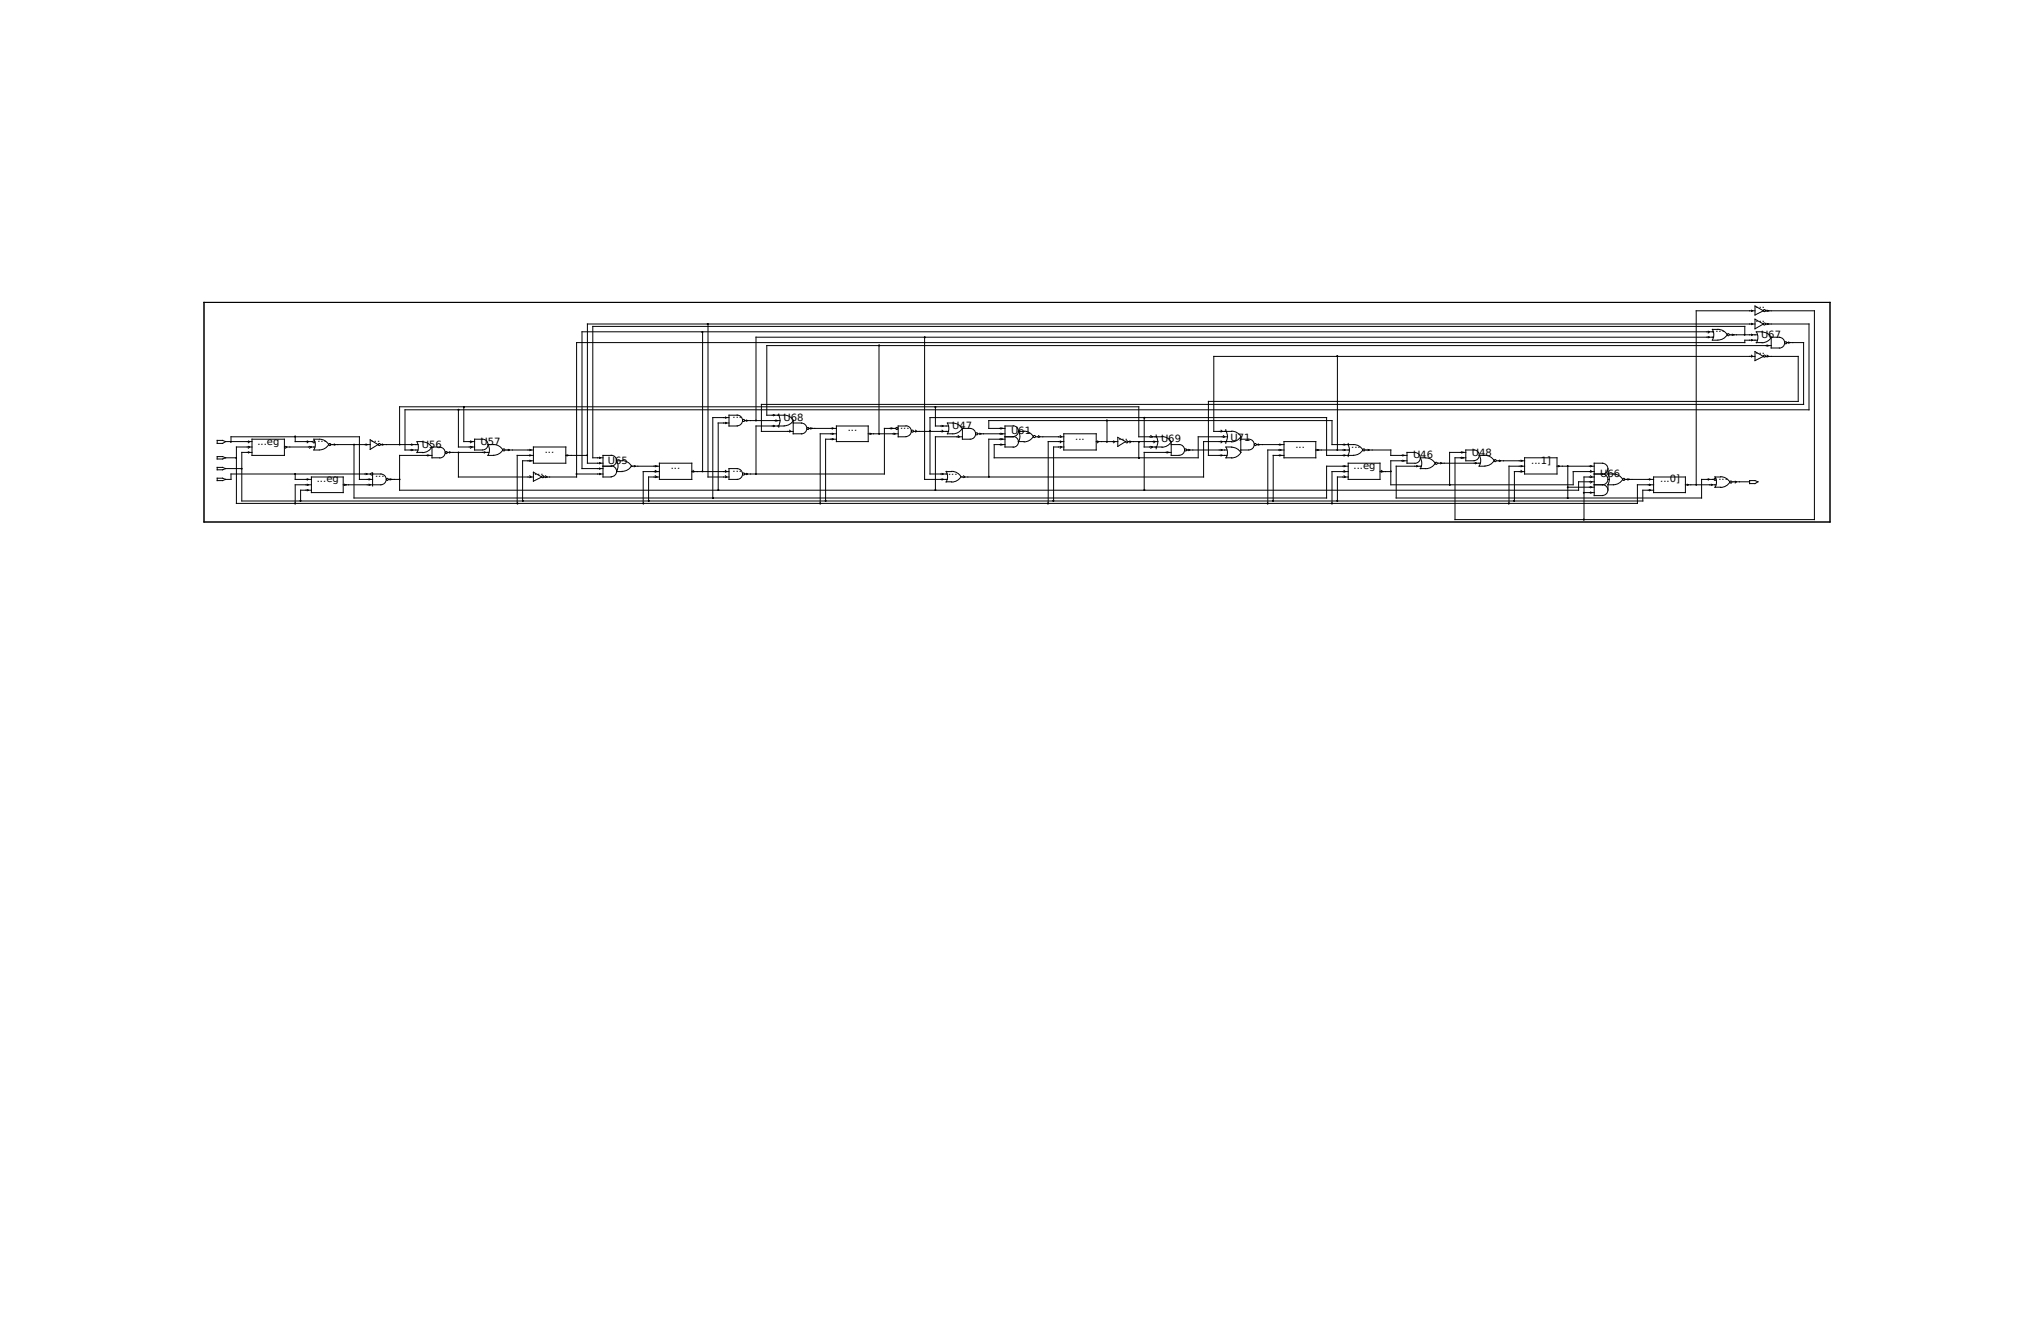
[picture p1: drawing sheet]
<svg xmlns="http://www.w3.org/2000/svg" width="432mm" height="279mm" viewBox="0 0 432 279" stroke-linecap="round" stroke-linejoin="round" font-family="sans-serif">
<g fill="none" stroke="#000" stroke-width=".21">
<path d="M43.2 64h344.2v46.5h-344.2zM148.7 70.2v29.6M149.9 68.6v32.4h4.4M186.1 73.2v18.6M195.7 71.4v30.1h4.8M283.1 75.4v19.9M361.6 70.1l.2 .1-.2 .3M361.6 71.2l.2 .2-.2 .1M362.4 69.7a2.27 2.27 0 0 1 0 2.3M362.5 69.7h1.1M362.5 72h1.1M362.7 70.2h-239.5v29h4.4"/>
<path d="M362.7 71.4h-202.7v17.6M363.6 69.7a2.27 2.27 0 0 1 2 1.1 2.27 2.27 0 0 1-2 1.2M366 70.9h6M366.6 70.7l.4 .2-.4 .1M369.3 70.9v-1.8h-243.8v27.8h2.1M370.7 65.7l.3 .1-.3 .1M370.7 75.2l.3 .2-.3 .2M370.7 68.5l.3 .1-.3 .1M370.7 70.7l.3 .2-.3 .1M370.7 71.9l.3 .1-.3 .1M371.5 68.6h-247.2v29.4h3.3M371.5 75.4h-114.6v15.9h3.8"/>
<path d="M371.5 64.8l1.8 1-1.8 .9zM371.5 67.6l1.8 1-1.8 1zM371.5 74.4l1.8 1-1.8 .9zM371.5 65.8h-12.5v36.8M371.7 70.2h1.3M371.7 72.5h1.3M371.8 70.3a2.27 2.27 0 0 1 0 2.2M372 72h-2.7v.5h-247.3v28.5h-6.9M373 70.3a2.27 2.27 0 0 1 1.9 1.1 2.27 2.27 0 0 1-1.9 1.1M373.6 68.6h9.3v18.1h-297.2v8.6h2.8M373.6 75.4h7v9.6h-124.8v11.4h3.9M373.6 65.8h10.4v44.2h-76v-13.1h2.3"/>
<path d="M374 65.7l.4 .1-.4 .1M374 75.2l.4 .2-.4 .2M374 68.5l.4 .1-.4 .1M374 73l.4 .2-.4 .1M374.9 73.2h-212.6v14.7h3.7M376.6 71.4a1.13 1.13 0 0 1 1.2 1.1 1.13 1.13 0 0 1-1.2 1.2M376.7 71.4h-1.8v2.3h1.8M378.2 72.5h3.6v13.1h-220.6v5.7h6.7M378.6 72.4l.2 .1-.2 .1M46 93.2h1.1l.7 .3-.7 .4h-1.1zM46 96.6h1.1l.7 .3-.7 .3h-1.1zM46 98.9h1.1l.7 .3-.7 .2h-1.1z"/>
<path d="M47.8 96.9h2.2M47.8 93.5h5.5M47.8 99.2h3.4M48.9 93.5v-1h27.2v9h2.8M52.6 93.3l.2 .2-.2 .2M52.6 94.5l.2 .1-.2 .3M52.6 95.6l.2 .2-.2 .1M53.3 93h6.9v3.4h-6.9zM53.3 94.6h-3.3v12h296.6v-4h3.4M53.3 95.8h-2.1v10.2h296.5v-2.2h2.3M60.2 94.6h6.5M60.5 94.5l.2 .1-.2 .3"/>
<path d="M62.5 92.5v1h3.7M65 93.3l.3 .2-.3 .2M65.5 94.5l.4 .1-.4 .3M66.4 95.3h1.2M66.4 93h1.2M66.4 93a2.27 2.27 0 0 1 0 2.2M67.6 93a2.27 2.27 0 0 1 2 1.1 2.27 2.27 0 0 1-2 1.1M70 94.1h8.4M70.7 94l.3 .1-.3 .1M74.9 94.1v11.3h205.9v-6.7h4.6M77.5 94l.2 .1-.2 .1M78.4 93.1l1.6 1-1.6 1z"/>
<path d="M80.5 94.1h8M80.9 94l.3 .1-.3 .1M87.1 94l.3 .1-.3 .1M87.1 95.1l.3 .2-.3 .1M88.3 93.5h1.1M89.4 93.5a2.26 2.26 0 0 1 2 1.2 2.15 2.15 0 0 1-2 1.1h-1.2a2.27 2.27 0 0 0 0-2.3M90.6 96.3l.2 .1-.2 .1M91.4 96.4h-6.8v7.4h249.5v-1.8h3.3M93.1 94.7a1.13 1.13 0 0 1 1.1 1.1 1.13 1.13 0 0 1-1.1 1.1M93.1 94.6h-1.7v2.3h1.7M94.6 95.8h8.9M95.1 95.6l.3 .2-.3 .1"/>
<path d="M97 95.8v5.2h15.9M97 86.7v7.9h3.5M98.2 86.1v7.4h2.3M99.6 93.3l.3 .2-.3 .2M99.6 94.5l.3 .1-.3 .3M102.1 93h-1.6v2.3h1.6M102.2 93a1.13 1.13 0 0 1 1.1 1.1 1.13 1.13 0 0 1-1.1 1.1M102.5 95.6l.2 .2-.2 .1M103.3 96.4h1.2M103.3 94.1h1.2M103.3 94.1a2.27 2.27 0 0 1 0 2.3M104.5 94.1a2.27 2.27 0 0 1 1.9 1.1 2.27 2.27 0 0 1-1.9 1.2"/>
<path d="M106.9 95.3h6M107.6 95.1l.2 .2-.2 .1M112.1 97.4l.3 .1-.3 .2M112.1 95.1l.3 .2-.3 .1M112.1 96.3l.3 .1-.3 .1M112.9 94.6h6.9v3.4h-6.9zM112.9 96.4h-3.4v10.2M112.9 99.9l1.8 1.1-1.8 .9zM112.9 97.5h-2.3v8.5M119.8 96.4h4.5M120 96.3l.3 .1-.3 .1M126.9 99.1l.2 .1-.2 .1"/>
<path d="M126.9 96.8l.2 .1-.2 .1M126.9 97.9l.2 .1-.2 .2M127.6 98.7h1.8M129.4 96.4a1.13 1.13 0 0 1 1.1 1.1 1.13 1.13 0 0 1-1.1 1.1 1.13 1.13 0 0 1 1.1 1.2 1.13 1.13 0 0 1-1.1 1.1M129.4 96.4h-1.8v4.6h1.8M130.5 97.5a2.27 2.27 0 0 1 0 2.3M130.6 97.5a2.69 2.69 0 0 1 3.1 1.1 2.27 2.27 0 0 1-2 1.2M130.6 99.8h1.1M133.6 98.7h6M134.2 98.6l.3 .1-.3 .1M138.7 98.6l.4 .1-.4 .1M138.7 99.6l.4 .2-.4 .1"/>
<path d="M139.6 98h6.8v3.5h-6.8zM139.6 99.8h-3.5v6.8M146.4 99.8h7.9M146.7 99.6l.2 .2-.2 .1M153.5 99.6l.3 .2-.3 .1M153.5 88.3l.3 .1-.3 .1M153.5 89.4l.3 .1-.3 .2M154.3 89.5h-2.3v14.3M154.3 88.4h-3.4v17M156 99.2a1.13 1.13 0 0 1 1.2 1.1 1.13 1.13 0 0 1-1.2 1.2M156 87.9a1.13 1.13 0 0 1 1.2 1.1 1.13 1.13 0 0 1-1.2 1.1M156.1 99.2h-1.8v2.3h1.8"/>
<path d="M156.1 87.9h-1.8v2.3h1.8M157.6 89h7.5M158 88.9l.2 .1-.2 .2M163.7 87.8l.3 .1-.3 .1M163.7 90l.3 .2-.3 .1M164.2 88.9l.4 .1-.4 .2M164.8 87.9a2.27 2.27 0 0 1 0 2.2M164.8 87.6v.3M164.8 90.2v.2M166 87.9a2.27 2.27 0 0 1 1.9 1.1 2.27 2.27 0 0 1-1.9 1.1M166 90.2h-6v10.1M167.1 91.1l.3 .2-.3 .1"/>
<path d="M167.9 89v2.8h1.7a1.13 1.13 0 0 0 1.2-1.1 1.13 1.13 0 0 0-1.2-1.1l-1.7-.1M171.2 90.7h5.8M171.6 90.6l.4 .1-.4 .1M176.1 90.6l.3 .1-.3 .1M176.1 91.7l.3 .1-.3 .1M176.1 92.8l.3 .2-.3 .1M177 91.8h-3.4v14.8M177 93h-2.2v13M177 90.2h6.8v3.3h-6.8zM183.8 91.8h6.3M184.2 91.7l.2 .1-.2 .1M188.6 90.6l.4 .1-.4 .1"/>
<path d="M189.2 91.7l.3 .1-.3 .1M189.6 90.7h-2.4v9.6h-29.6M191.8 90.1a1.13 1.13 0 0 1 1.1 1.2 1.13 1.13 0 0 1-1.1 1.1M191.8 90.2h-1.7v2.3h1.7M193.3 91.3h7.5M193.8 91.1l.3 .2-.3 .1M198 86.1v4.1h2.8M199.4 90l.2 .2-.2 .1M199.4 91.1l.2 .2-.2 .1M200.3 99.8a2.27 2.27 0 0 1 0 2.2M200.3 99.8h1.1M201.4 99.8a2.27 2.27 0 0 1 2 1.1 2.27 2.27 0 0 1-2 1.1"/>
<path d="M201.7 89.5l-1.2 .1a2.27 2.27 0 0 1 0 2.2h1.2M201.7 89.6a2.27 2.27 0 0 1 2 1.1 2.27 2.27 0 0 1-2 1.1M202.8 92.2l.3 .3-.3 .1M203.7 90.7h1.7a1.13 1.13 0 0 1 1.1 1.1 1.13 1.13 0 0 1-1.1 1.2h-1.7zM203.7 92.5h-5.7v11.3M207 91.8h5.7M207.4 91.7l.2 .1-.2 .1M211.8 90.6l.4 .1-.4 .1M211.8 91.7l.4 .1-.4 .1M211.8 92.8l.4 .2-.4 .1M211.8 94l.4 .1-.4 .1M212.7 90.7h-3.4v-1.7h72.6v5.1h4.6a2.27 2.27 0 0 1 2 1.1 2.27 2.27 0 0 1-2 1.2"/>
<path d="M212.7 93h-3.4v8M212.7 92.5h1.8M214.4 90.1a1.13 1.13 0 0 1 1.2 1.2 1.13 1.13 0 0 1-1.2 1.1 1.13 1.13 0 0 1 1.2 1.1 1.13 1.13 0 0 1-1.2 1.2M214.5 90.2h-1.8v4.4h1.8M215.5 93.5h1.3M215.5 91.3h1.3M215.6 91.3a2.27 2.27 0 0 1 0 2.2M216.8 91.3a2.27 2.27 0 0 1 1.9 1.1 2.27 2.27 0 0 1-1.9 1.1M219.2 92.5h6M219.8 92.2l.3 .3-.3 .1M224.4 92.2l.3 .3-.3 .1M224.4 93.3l.3 .2-.3 .2"/>
<path d="M224.4 94.5l.3 .1-.3 .3M225.2 91.8h6.8v3.5h-6.8zM225.2 93.5h-3.3v13.1M225.2 94.6h-2.2v11.4M232 93.5h4.6M232.3 93.3l.2 .2-.2 .2M234.3 89v4.5M235.7 93.3l.3 .2-.3 .2M236.6 92.6l1.7 .9-1.7 1zM238.8 93.5h6.3M239.1 93.3l.3 .2-.3 .2M241 93.5v3.4"/>
<path d="M242.2 88.4v6.2h3.8M243.6 94.5l.4 .1-.4 .3M243.6 92.2l.4 .3-.4 .1M244.2 93.3l.3 .2-.3 .2M244.7 92.1v.4M244.7 94.6v.4M244.8 92.4a2.27 2.27 0 0 1 0 2.3M245.9 92.4a2.27 2.27 0 0 1 2 1.1M246 92.5h-5v-6.4h-156.4v8M247 95.6l.4 .2-.4 .1M247.9 93.5a2.27 2.27 0 0 1-2 1.2M247.9 93.5v2.9h1.7"/>
<path d="M247.9 94.1h1.7M247.9 95.8h-5.7v8M249.6 94.1a1.13 1.13 0 0 1 1.1 1.1 1.13 1.13 0 0 1-1.1 1.2M251.2 95.3h8.5M251.6 95.1l.2 .2-.2 .1M258.4 91.1l.3 .2-.3 .1M258.4 93.3l.3 .2-.3 .2M258.4 95.1l.3 .2-.3 .1M258.4 96.3l.3 .1-.3 .1M259 92.2l.2 .3-.2 .1M259.5 96.9h1.2M259.5 94.6h1.2"/>
<path d="M259.5 90.9v.4M259.5 93.5v.4M259.5 91.3a2.27 2.27 0 0 1 0 2.2M259.5 94.7a2.27 2.27 0 0 1 0 2.2M259.8 92.5h-6.2v4.4h-43.2v-2.8h2.3M260.7 91.3a2.27 2.27 0 0 1 1.9 1.1 2.27 2.27 0 0 1-1.9 1.1M260.7 94.7a2.27 2.27 0 0 1 1.9 1.1M260.7 93.5h-5.9v7.5h-51.3M262.6 95.3h1.7M262.6 93h1.7M262.6 92.5v3.3M262.6 95.8a2.27 2.27 0 0 1-1.9 1.1"/>
<path d="M264.3 93a1.13 1.13 0 0 1 1.2 1.1 1.13 1.13 0 0 1-1.2 1.1M265.9 94.1h5.9M266.3 94l.3 .1-.3 .1M270.9 96.3l.2 .1-.2 .1M270.9 94l.2 .1-.2 .1M270.9 95.1l.2 .2-.2 .1M271.8 95.3h-3.4v11.3M271.8 96.4h-2.3v9.6M271.8 93.5h6.7v3.4h-6.7zM278.5 95.3h7.1M278.8 95.1l.3 .2-.3 .1M284.5 96.3l.2 .1-.2 .1"/>
<path d="M284.5 95.1l.2 .2-.2 .1M284.5 94l.2 .1-.2 .1M284.5 98.6l.2 .1-.2 .1M284.5 99.6l.2 .2-.2 .1M285.3 94.1a2.27 2.27 0 0 1 0 2.3M285.4 98h6.7v3.5h-6.7zM285.4 93.9v.2M285.4 96.4v.2M285.4 99.8h-3.5v6.8M286.5 96.4h-5.7v-8h-83.9v11.9h3.6M288.9 95.3h5.5v1.1h3.4M289.6 95.1l.2 .2-.2 .1"/>
<path d="M292.1 99.8h2.3M292.4 99.6l.3 .2-.3 .1M296.9 97.4l.3 .1-.3 .2M296.9 96.3l.3 .1-.3 .1M297.8 97.5h-3.4v5.1h38.6v-2.8h4.4M299.5 95.8h-1.7v2.2h1.7M299.5 95.8a1.13 1.13 0 0 1 1.1 1.1 1.13 1.13 0 0 1-1.1 1.2M299.8 98.6l.3 .1-.3 .1M300.6 96.9h1.2M300.6 99.2h1.2M300.6 96.9a2.27 2.27 0 0 1 0 2.3M300.9 98.7h-5.4v6.7h64.7v-3.9h2.6"/>
<path d="M301.8 96.9a2.27 2.27 0 0 1 2 1.2 2.27 2.27 0 0 1-2 1.1M304.3 98h9M304.9 97.9l.3 .1-.3 .2M309.4 95.6l.4 .2-.4 .1M309.4 96.8l.4 .1-.4 .1M310.3 95.8h-3.5v6.8M312 95.2a1.13 1.13 0 0 1 1.1 1.2 1.13 1.13 0 0 1-1.1 1.1M312 95.3h-1.7v2.2h1.7M312.3 97.9l.2 .1-.2 .2M313.1 96.4h1.2M313.1 98.7h1.2M313.1 96.4a2.27 2.27 0 0 1 0 2.2"/>
<path d="M314.3 96.4a2.27 2.27 0 0 1 2 1.1 2.27 2.27 0 0 1-2 1.1M316.7 97.5h6M317.4 97.4l.2 .1-.2 .2M321.9 97.4l.3 .1-.3 .2M321.9 98.6l.3 .1-.3 .1M321.9 99.6l.3 .2-.3 .1M322.7 96.9h6.9v3.4h-6.9zM322.7 98.7h-3.3v7.9M322.7 99.8h-2.2v6.2M329.6 98.7h7.8M329.8 98.6l.3 .1-.3 .1M331.9 98.7v6.7"/>
<path d="M336.7 98.6l.2 .1-.2 .1M336.7 99.6l.2 .2-.2 .1M340.4 99.2v1.1M46 101.2h1.1l.7 .3-.7 .2h-1.1zM62.5 100.3v1.2h3.4M65 101.3l.3 .2-.3 .1M65 102.5l.3 .1-.3 .1M65 103.6l.3 .2-.3 .1M65.9 101h6.7v3.3h-6.7zM65.9 102.6h-3.4v4M65.9 103.8h-2.3v2.2M72.6 102.6h8"/>
<path d="M72.9 102.5l.4 .1-.4 .1M77.5 100.2l.2 .1-.2 .2M78.1 101.3l.3 .2-.3 .1M78.1 102.5l.3 .1-.3 .1M78.5 100.3h-29.6v1.2h-1.1M78.9 100.3h1.7M78.9 100.1v2.8M80.6 100.3a1.13 1.13 0 0 1 1.1 1.2 1.13 1.13 0 0 1-1.1 1.1M82.2 101.5h2.4M82.6 101.3l.3 .2-.3 .1M112.1 100.7l.3 .3-.3 .1M115.4 100.7l.4 .3-.4 .1"/>
<path d="M122 100.3h5.6M126.9 100.2l.2 .1-.2 .2M138.7 100.7l.4 .3-.4 .1M139.6 101h-2.3v5M153.5 100.7l.3 .3-.3 .1M158 100.2l.2 .1-.2 .2M199.4 100.2l.2 .1-.2 .2M199.4 101.3l.2 .2-.2 .1M200.3 102h1.1M204 100.7l.2 .3-.2 .1M284.5 100.7l.2 .3-.2 .1M285.4 101h-2.3v5"/>
<path d="M331.9 103.1h5.5M335.3 104.3h2.1M336.7 103l.2 .1-.2 .2M336.7 104.1l.2 .2-.2 .1M336.7 100.7l.2 .3-.2 .1M336.7 101.9l.2 .1-.2 .2M337.4 100.3h1.8M337.4 101h-2.1v9M337.4 102.6h1.8M339.2 100.3a1.13 1.13 0 0 0 1.1-1.1 1.13 1.13 0 0 0-1.1-1.1l-1.8-.1v6.9h1.8a1.15 1.15 0 0 0 1.1-1.2 1.15 1.15 0 0 0-1.1-1.1M339.2 100.3a1.13 1.13 0 0 1 1.1 1.2 1.13 1.13 0 0 1-1.1 1.1M340.3 100.3a2.27 2.27 0 0 1 0 2.3"/>
<path d="M340.4 100.3a2.78 2.78 0 0 1 3.1 1.2 2.8 2.8 0 0 1-3.1 1.1M340.4 101.5h.2M340.4 102.6v1.2M343.9 101.5h6.1M344.6 101.3l.3 .2-.3 .1M349.1 101.3l.3 .2-.3 .1M349.1 102.5l.3 .1-.3 .1M349.1 103.6l.3 .2-.3 .1M350 101h6.7v3.3h-6.7zM356.7 102.6h6.5M357.1 102.5l.3 .1-.3 .1M361.6 101.3l.2 .2-.2 .1"/>
<path d="M362.2 102.5l.3 .1-.3 .1M363 101h1.2M363 103.1h1.2M363 100.9a2.27 2.27 0 0 1 0 2.3M364.2 100.9a2.27 2.27 0 0 1 2 1.1 2.27 2.27 0 0 1-2 1.2M366.6 102h3.7M367.3 101.9l.2 .1-.2 .2M370.3 101.7h1.2l.6 .3-.6 .4h-1.2z"/>
<circle cx="365.8" cy="70.8" r=".23"/>
<circle cx="373.5" cy="68.6" r=".23"/>
<circle cx="373.5" cy="65.7" r=".23"/>
<circle cx="373.5" cy="75.4" r=".23"/>
<circle cx="378" cy="72.5" r=".23"/>
<circle cx="66.4" cy="93.5" r=".23"/>
<circle cx="69.8" cy="94.1" r=".23"/>
<circle cx="80.3" cy="94.1" r=".23"/>
<circle cx="94.5" cy="95.8" r=".23"/>
<circle cx="106.7" cy="95.2" r=".23"/>
<circle cx="157.4" cy="89" r=".23"/>
<circle cx="171" cy="90.7" r=".23"/>
<circle cx="189.8" cy="90.7" r=".23"/>
<circle cx="193.1" cy="91.3" r=".23"/>
<circle cx="206.7" cy="91.8" r=".23"/>
<circle cx="218.9" cy="92.4" r=".23"/>
<circle cx="238.5" cy="93.5" r=".23"/>
<circle cx="251" cy="95.2" r=".23"/>
<circle cx="265.7" cy="94.1" r=".23"/>
<circle cx="288.7" cy="95.2" r=".23"/>
<circle cx="304" cy="98.1" r=".23"/>
<circle cx="316.5" cy="97.5" r=".23"/>
<circle cx="78.7" cy="100.3" r=".23"/>
<circle cx="82" cy="101.5" r=".23"/>
<circle cx="114.9" cy="100.9" r=".23"/>
<circle cx="157.4" cy="100.3" r=".23"/>
<circle cx="343.7" cy="101.5" r=".23"/>
<circle cx="363" cy="101.5" r=".23"/>
<circle cx="366.4" cy="102" r=".23"/>
</g>
<g fill="#000" stroke="#000" stroke-width=".21">
<circle cx="148.7" cy="70.3" r=".08"/>
<circle cx="149.8" cy="68.6" r=".08"/>
<circle cx="186.1" cy="73.1" r=".08"/>
<circle cx="195.7" cy="71.4" r=".08"/>
<circle cx="283.1" cy="75.4" r=".08"/>
<circle cx="369.3" cy="70.8" r=".08"/>
<circle cx="48.9" cy="93.5" r=".08"/>
<circle cx="50" cy="96.9" r=".08"/>
<circle cx="51.1" cy="99.2" r=".08"/>
<circle cx="62.5" cy="92.4" r=".08"/>
<circle cx="74.9" cy="94.1" r=".08"/>
<circle cx="84.6" cy="94.1" r=".08"/>
<circle cx="97.1" cy="86.7" r=".08"/>
<circle cx="97.1" cy="95.8" r=".08"/>
<circle cx="98.2" cy="86.2" r=".08"/>
<circle cx="124.3" cy="96.4" r=".08"/>
<circle cx="148.7" cy="99.8" r=".08"/>
<circle cx="160" cy="89" r=".08"/>
<circle cx="186.1" cy="91.8" r=".08"/>
<circle cx="196.9" cy="91.3" r=".08"/>
<circle cx="198" cy="86.2" r=".08"/>
<circle cx="234.3" cy="89" r=".08"/>
<circle cx="234.3" cy="93.5" r=".08"/>
<circle cx="241.1" cy="96.9" r=".08"/>
<circle cx="241.1" cy="93.5" r=".08"/>
<circle cx="242.2" cy="88.4" r=".08"/>
<circle cx="283.1" cy="95.2" r=".08"/>
<circle cx="294.4" cy="99.8" r=".08"/>
<circle cx="331.8" cy="98.6" r=".08"/>
<circle cx="62.5" cy="106.6" r=".08"/>
<circle cx="62.5" cy="100.3" r=".08"/>
<circle cx="63.6" cy="106" r=".08"/>
<circle cx="84.6" cy="101.5" r=".08"/>
<circle cx="109.5" cy="106.6" r=".08"/>
<circle cx="110.7" cy="106" r=".08"/>
<circle cx="122" cy="100.3" r=".08"/>
<circle cx="136.2" cy="106.6" r=".08"/>
<circle cx="137.3" cy="106" r=".08"/>
<circle cx="150.9" cy="105.4" r=".08"/>
<circle cx="152.1" cy="103.7" r=".08"/>
<circle cx="160" cy="100.3" r=".08"/>
<circle cx="173.6" cy="106.6" r=".08"/>
<circle cx="174.7" cy="106" r=".08"/>
<circle cx="198" cy="103.7" r=".08"/>
<circle cx="209.3" cy="100.9" r=".08"/>
<circle cx="221.8" cy="106.6" r=".08"/>
<circle cx="222.9" cy="106" r=".08"/>
<circle cx="242.2" cy="103.7" r=".08"/>
<circle cx="268.3" cy="106.6" r=".08"/>
<circle cx="269.4" cy="106" r=".08"/>
<circle cx="281.9" cy="106.6" r=".08"/>
<circle cx="283.1" cy="106" r=".08"/>
<circle cx="306.9" cy="102.6" r=".08"/>
<circle cx="319.4" cy="106.6" r=".08"/>
<circle cx="320.5" cy="106" r=".08"/>
<circle cx="331.8" cy="103.2" r=".08"/>
<circle cx="331.8" cy="105.4" r=".08"/>
<circle cx="335.2" cy="104.3" r=".08"/>
<circle cx="335.2" cy="110" r=".08"/>
<circle cx="359" cy="102.6" r=".08"/>
</g>
<g font-size="2.1">
<text x="371.6" y="65.3">...</text>
<text x="363.1" y="70.4">...</text>
<text x="371.6" y="68.1">...</text>
<text x="372.7" y="71.5">U67</text>
<text x="371.6" y="74.9">...</text>
<text x="155.1" y="88.5">...</text>
<text x="165.9" y="89">U68</text>
<text x="54.5" y="94.2">...eg</text>
<text x="67.2" y="93.6">...</text>
<text x="78.5" y="93.6">...</text>
<text x="89.3" y="94.7">U56</text>
<text x="101.7" y="94.2">U57</text>
<text x="115.3" y="95.9">...</text>
<text x="179.5" y="91.3">...</text>
<text x="190.5" y="90.8">...</text>
<text x="201.5" y="90.8">U47</text>
<text x="214" y="91.9">U61</text>
<text x="227.6" y="93.1">...</text>
<text x="236.7" y="93.1">...</text>
<text x="245.7" y="93.6">U69</text>
<text x="260.5" y="93.3">U71</text>
<text x="274.2" y="94.7">...</text>
<text x="286" y="94.7">...</text>
<text x="79.4" y="101">...</text>
<text x="113" y="100.5">...</text>
<text x="128.7" y="98.2">U65</text>
<text x="142" y="99.3">...</text>
<text x="155.1" y="99.8">...</text>
<text x="200.7" y="100.5">...</text>
<text x="286.5" y="99.3">...eg</text>
<text x="299.1" y="97">U46</text>
<text x="311.5" y="96.5">U48</text>
<text x="324.1" y="98.2">...1]</text>
<text x="338.7" y="101">U66</text>
<text x="363.7" y="101.6">...</text>
<text x="67.1" y="102.1">...eg</text>
<text x="351.4" y="102.1">...0]</text>
</g>
</svg>
